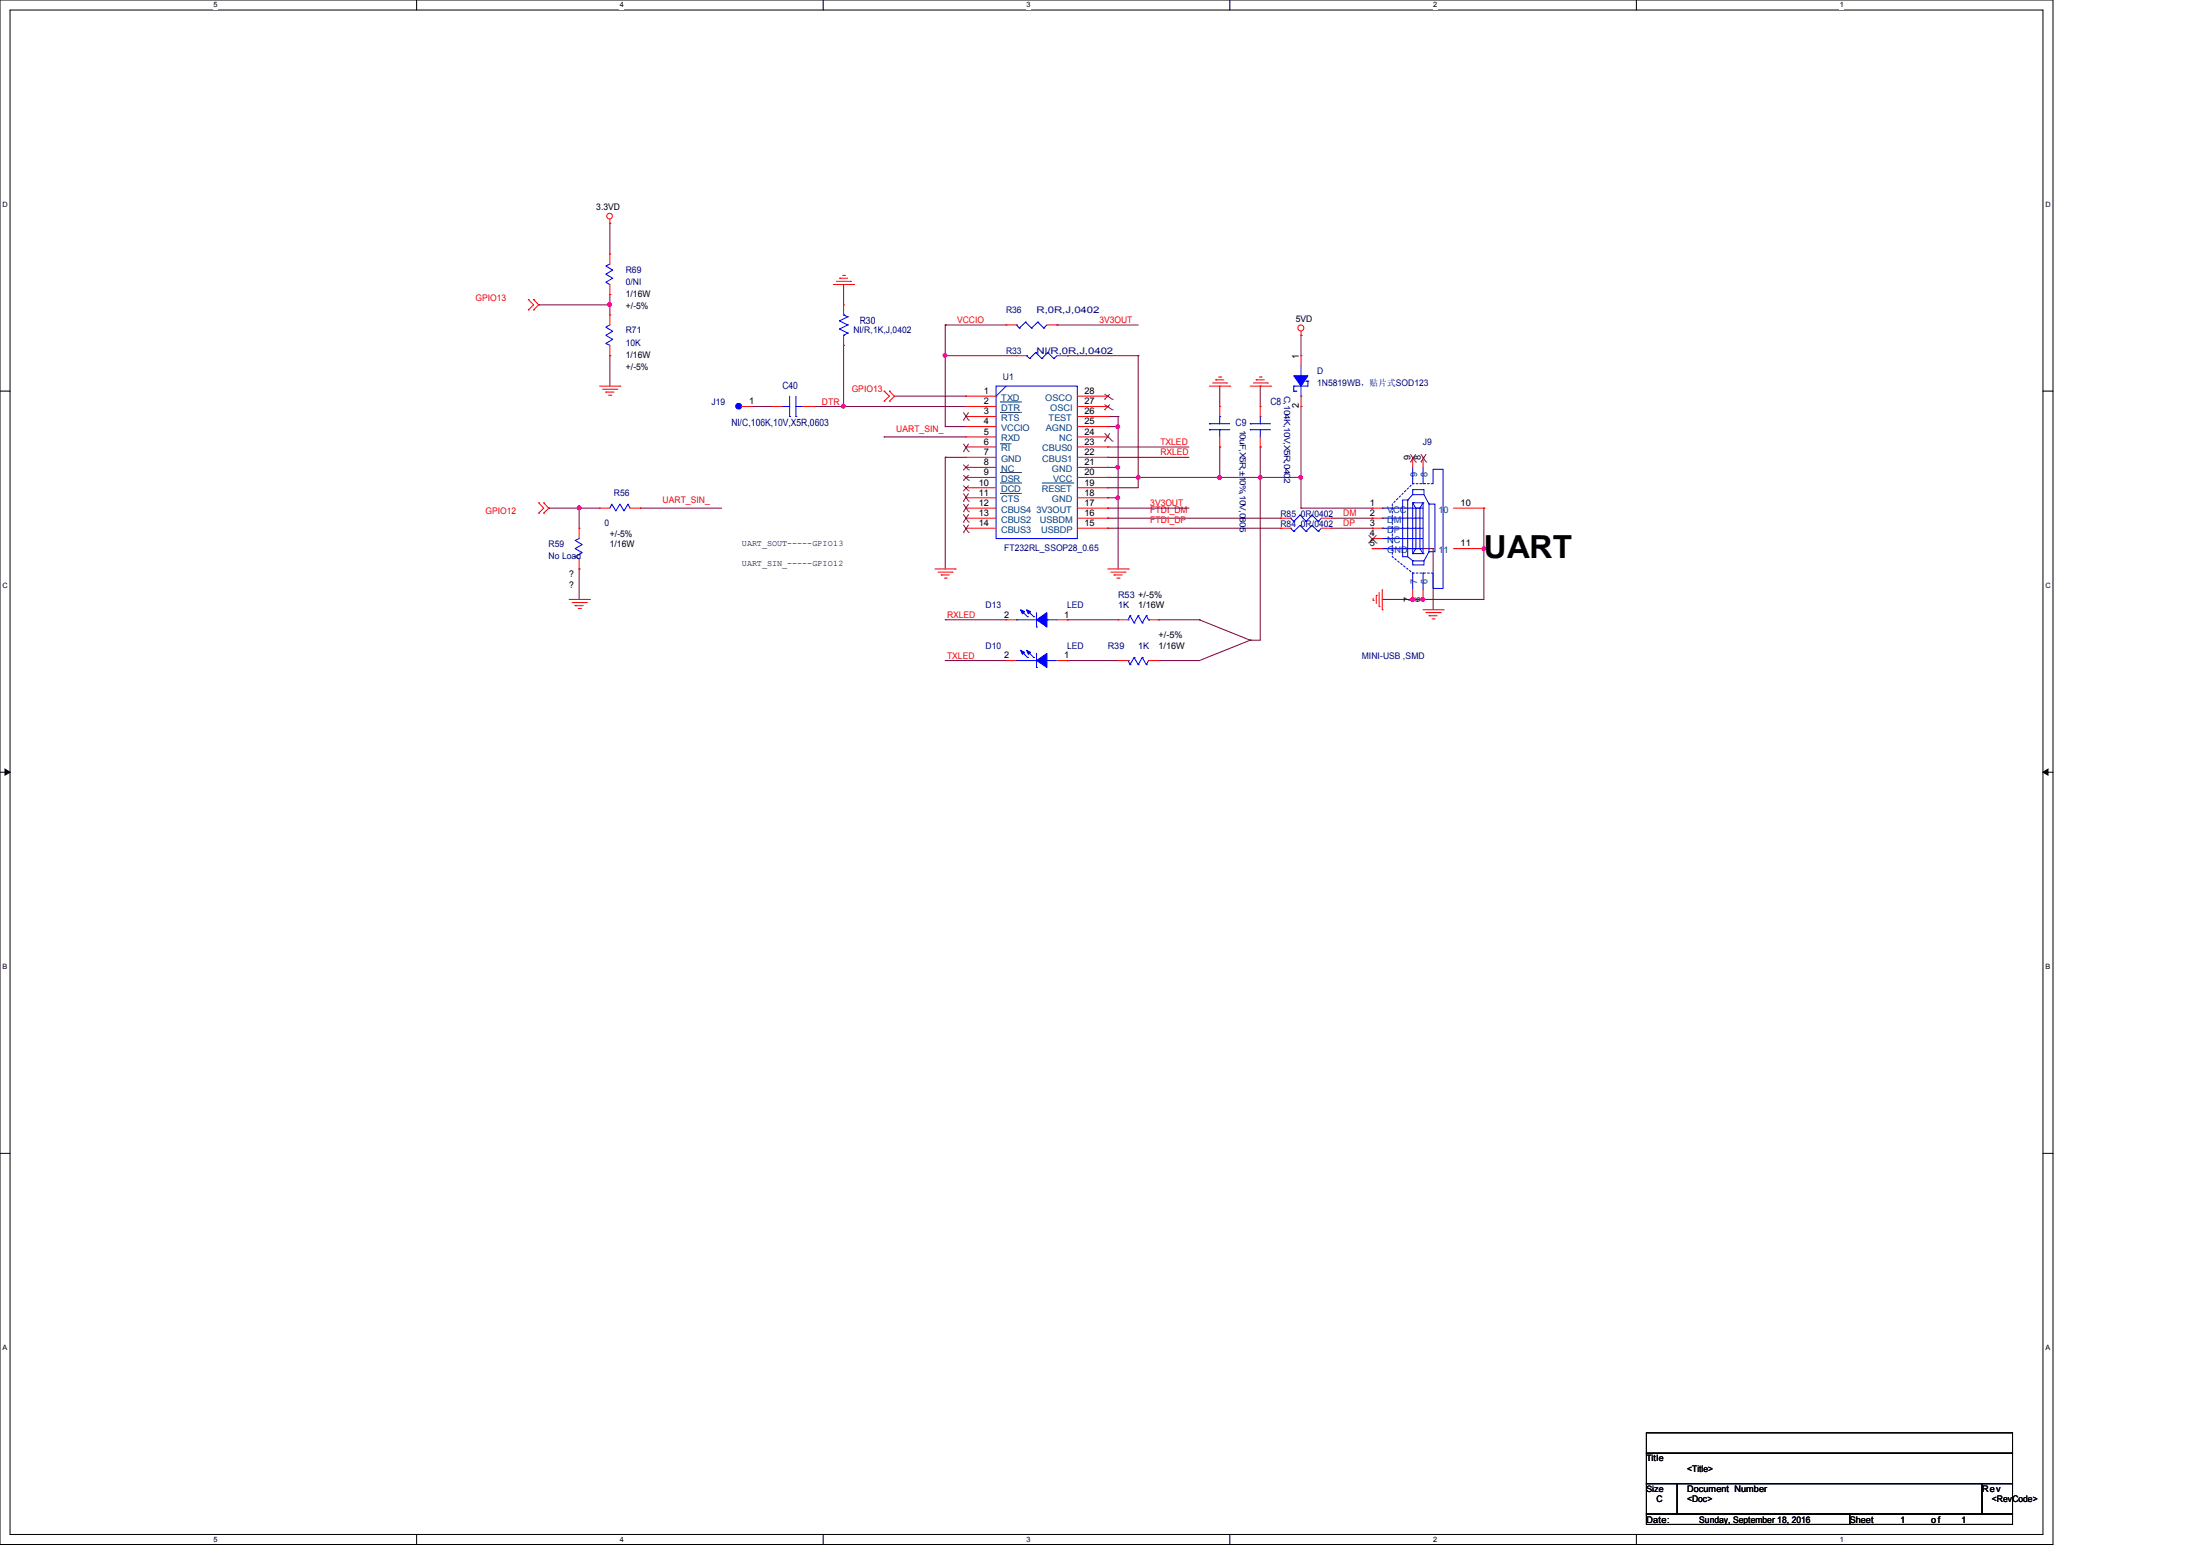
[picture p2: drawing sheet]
<svg xmlns="http://www.w3.org/2000/svg" width="297mm" height="210mm" viewBox="0 0 297 210" stroke-linecap="round" stroke-linejoin="round" font-family="sans-serif">
<path d="M0 0h277v208.4h-277zM1.4 1.4h274.3v205.7h-274.3z" fill="none" stroke="#000" stroke-width=".13"/>
<g fill="#fff">
<path d="M28.8 .1h.5v1.1h-.5z"/>
<path d="M28.8 207.2h.5v1.1h-.5z"/>
</g>
<path d="M56.2 0v1.4M56.2 207.1v1.3" fill="none" stroke="#000" stroke-width=".13"/>
<g fill="#fff">
<path d="M83.7 .1h.5v1.1h-.5z"/>
<path d="M83.7 207.2h.5v1.1h-.5z"/>
</g>
<path d="M111.1 0v1.4M111.1 207.1v1.3" fill="none" stroke="#000" stroke-width=".13"/>
<g fill="#fff">
<path d="M138.5 .1h.6v1.1h-.6z"/>
<path d="M138.5 207.2h.6v1.1h-.6z"/>
</g>
<path d="M165.9 0v1.4M165.9 207.1v1.3" fill="none" stroke="#000" stroke-width=".13"/>
<g fill="#fff">
<path d="M193.4 .1h.5v1.1h-.5z"/>
<path d="M193.4 207.2h.5v1.1h-.5z"/>
</g>
<path d="M220.8 0v1.4M220.8 207.1v1.3" fill="none" stroke="#000" stroke-width=".13"/>
<g fill="#fff">
<path d="M248.2 .1h.6v1.1h-.6z"/>
<path d="M248.2 207.2h.6v1.1h-.6z"/>
<path d="M.3 27.1h.8v1.1h-.8z"/>
<path d="M276 27.1h.7v1.1h-.7z"/>
<path d="M.3 78.5h.8v1.1h-.8z"/>
<path d="M276 78.5h.7v1.1h-.7z"/>
</g>
<path d="M0 52.8h1.4M275.7 52.8h1.3" fill="none" stroke="#000" stroke-width=".13"/>
<g fill="#fff">
<path d="M.3 129.9h.7v1.1h-.7z"/>
<path d="M276 129.9h.6v1.1h-.6z"/>
</g>
<path d="M0 104.2h1.4M275.7 104.2h1.3" fill="none" stroke="#000" stroke-width=".13"/>
<path d="M.7 103.8l.7 .4-.7 .4zM275.7 104.2l.7-.4v.8z" fill="#000" stroke="#000" stroke-width=".13"/>
<g fill="#fff">
<path d="M.3 181.4h.7v1.1h-.7z"/>
<path d="M276 181.4h.6v1.1h-.6z"/>
</g>
<path d="M0 155.7h1.4M275.7 155.7h1.3M222.2 193.4h49.4v2.7h-49.4zM222.2 196.1h49.4v4.1h-49.4zM222.2 200.2h4.1v4.1h-4.1zM222.2 204.3h27.4v1.4h-27.4zM226.3 200.2h41.2v4.1h-41.2zM249.6 204.3h22v1.4h-22zM267.5 200.2h4.1v4.1h-4.1z" fill="none" stroke="#000" stroke-width=".13"/>
<g fill="none" stroke="#800040" stroke-width=".13">
<path d="M82.3 30.1h.1M82.3 39.8h.1M82.3 30.1v4.2M82.3 39.8v2.7M113.8 38.4h.1M113.8 38.4v2.7M72.7 41.1h.1M72.7 41.1h9.6M82.3 41.1h.1M82.3 48h.1M82.3 48v4.1M101.5 54.9h.1"/>
<path d="M101.5 54.9h2.7M109.7 54.9h.1M109.7 54.9h20.6M113.8 54.9h.1M113.8 46.6h.1M113.8 46.6v8.3M119.3 59h.1M119.3 59h11M120.7 53.5h9.6M127.6 48h.1M127.6 57.6h.1M127.6 43.9h.1"/>
<path d="M127.6 57.6h2.7M127.6 43.9v13.7M127.6 48h9.6M127.6 43.9h8.2M130.3 53.5h.1M142.6 43.9h.1M142.6 43.9h11M144 48h.1M144 48h9.6M149.5 57.6h.1M149.5 56.2h.1M149.5 57.6h1.4"/>
<path d="M149.5 56.2h1.4M150.9 57.6h.1M150.9 56.2h.1M150.9 56.2v20.6M153.6 48h.1M153.6 48v17.8h-4.1M164.6 52.1h.1M164.6 52.1v2.8M170.1 52.1h.1M170.1 52.1v2.8M175.6 45.3h.1M175.6 54.9h.1"/>
<path d="M175.6 45.3v2.7M175.6 54.9v13.7M74 68.6h.1M74 68.6h6.9M78.1 68.6h.1M78.1 76.8h.1M78.1 68.6v2.7M78.1 76.8v4.1M86.4 68.6h.1M86.4 68.6h11M127.6 61.7h.1M127.6 61.7h2.7"/>
<path d="M127.6 61.7v15.1M149.5 69.9h.1M149.5 60.3h.1M149.5 61.7h.1M149.5 68.6h.1M149.5 67.2h.1M149.5 63.1h.1M149.5 71.3h.1M149.5 65.8h.1M149.5 64.4h.1M149.5 64.4h26.1M149.5 69.9h23.3"/>
<path d="M149.5 60.3h10.9M149.5 61.7h10.9M149.5 68.6h10.9M149.5 67.2h1.4M149.5 63.1h1.4M149.5 71.3h23.3M150.9 63.1h.1M150.9 67.2h.1M153.6 64.4h.1M164.6 60.3h.1M164.6 64.4h.1M164.6 60.3v4.1"/>
<path d="M170.1 60.3h.1M170.1 64.4h.1M170.1 60.3v26.1h-1.4M175.6 68.6h.1M175.6 64.4h.1M175.6 68.6h9.6M179.7 69.9h5.5M179.7 71.3h5.5M185.2 74h.1M185.2 69.9h.1M185.2 71.3h.1M185.2 74h8.2"/>
<path d="M193.4 74h.1M193.4 74v8.3M200.2 74h.1M200.2 68.6h.1M200.2 68.6v12.3h-13.7M127.6 83.7h.1M127.6 89.2h.1M127.6 83.7h8.2M127.6 89.2h8.2M144 83.7h.1M144 89.2h.1M144 83.7h6.9"/>
<path d="M144 89.2h6.9M156.3 89.2h.1M156.3 83.7h.1M156.3 83.7h5.5M161.8 83.7h.1M161.8 83.7l6.9 2.7M168.7 86.4h.1M168.7 86.4l-6.9 2.8h-5.5M186.5 80.9h.1M190.6 80.9h.1M192 80.9h.1"/>
</g>
<g fill="#f0f" stroke="#f0f" stroke-width=".13">
<circle cx="164.5" cy="64.4" r=".25"/>
<circle cx="150.8" cy="67.2" r=".25"/>
<circle cx="150.8" cy="63.1" r=".24"/>
<circle cx="150.8" cy="57.6" r=".25"/>
<circle cx="192" cy="80.9" r=".25"/>
<circle cx="190.6" cy="80.9" r=".25"/>
<circle cx="127.5" cy="48" r=".25"/>
<circle cx="153.6" cy="64.4" r=".25"/>
<circle cx="78.1" cy="68.5" r=".25"/>
<circle cx="113.8" cy="54.8" r=".25"/>
<circle cx="200.2" cy="74" r=".24"/>
<circle cx="175.5" cy="64.4" r=".25"/>
<circle cx="170.1" cy="64.4" r=".25"/>
<circle cx="82.3" cy="41.1" r=".25"/>
</g>
<g fill="none" stroke="#f00" stroke-width=".13">
<path d="M82.3 30.1h.1M82.3 39.8h.1M82.3 34.3h.1M82.3 29.6v.5M82.3 34.3v1.3M82.3 38.4v1.4M112.4 38.4h2.8M112.9 38h1.9M113.3 37.5h.1M113.3 37.5h1.1M113.7 37.2h.3M114 37.2h.1"/>
<path d="M114.8 38h.1M115.2 38.4h.1M71.3 40.4h.1M71.3 41.8h.1M71.3 40.4l.7 .7-.7 .7M72 41.8h.1M72 40.4h.1M72 40.4l.7 .7-.7 .7M80.9 52.1h2.8M81.3 52.5h1.9M81.7 52.9h.1M81.7 52.9h1.1"/>
<path d="M82.1 53.3h.3M82.3 48h.1M82.3 42.5h.1M82.3 42.5v1.4M82.3 46.6v1.4M82.4 53.3h.1M83.2 52.5h.1M83.7 52.1h.1M100.1 54.9h1.4M101.5 54.9h.1M104.2 54.9h.1M104.2 54.9h1.4"/>
<path d="M108.3 54.9h1.4M109.7 54.9h.1M113.8 41.1h.1M113.8 46.6h.1M113.8 41.1v1.4M113.8 45.3v1.3M119.3 52.8h.1M119.3 54.1h.1M119.3 52.8l.7 .7-.7 .6M120 54.1h.1M120 52.8h.1M120 52.8l.7 .7-.7 .6"/>
<path d="M130.3 53.5h.1M130.3 54.9h.1M130.3 56.2h.1M130.3 57.6h.1M130.3 59h.1M130.3 54.9h4.1M130.3 53.5h4.1M130.3 56.2h4.1M130.3 57.6h4.1M130.3 59h4.1M135.8 43.9h.1M135.8 43.9h1.4"/>
<path d="M137.2 48h.1M137.2 48h1.3M141.3 43.9h1.3M142.6 43.9h.1M142.6 48h1.4M144 48h.1M145.4 54.9h4.1M145.4 53.5h4.1M145.4 56.2h4.1M145.4 57.6h4.1M145.4 59h4.1M149.5 53.5h.1"/>
<path d="M149.5 54.9h.1M149.5 56.2h.1M149.5 57.6h.1M149.5 59h.1M163.2 52.1h2.7M163.6 51.7h1.9M164 51.3h.1M164 51.3h1.1M164.4 50.9h.3M164.6 54.9h.1M164.6 54.9v1.3M164.6 59v1.3"/>
<path d="M164.7 50.9h.1M165.5 51.7h.1M165.9 52.1h.1M168.7 52.1h2.7M169.1 51.7h1.9M169.5 51.3h.1M169.5 51.3h1.1M169.9 50.9h.3M170.1 54.9h.1M170.1 54.9v1.3M170.1 59v1.3M170.2 50.9h.1"/>
<path d="M171 51.7h.1M171.4 52.1h.1M175.6 45.3h.1M175.6 48h.1M175.6 54.9h.1M175.6 44.7v.6M175.6 48v1.4M175.6 53.5v1.4M72.7 67.9h.1M72.7 69.3h.1M72.7 67.9l.7 .7-.7 .7M73.4 69.3h.1"/>
<path d="M73.4 67.9h.1M73.4 67.9l.6 .7-.6 .7M78.1 76.8h.1M78.1 71.3h.1M78.1 71.3v1.4M78.1 75.4v1.4M80.9 68.6h.1M80.9 68.6h1.4M85 68.6h1.4M86.4 68.6h.1M126.2 76.8h2.7M126.6 77.2h1.9"/>
<path d="M127 77.6h.1M127 77.6h1.1M127.4 78h.3M127.7 78h.1M128.5 77.2h.1M128.9 76.8h.1M130.3 60.3h.1M130.3 61.7h.1M130.3 63.1h.1M130.3 64.4h.1M130.3 65.8h.1M130.3 67.2h.1"/>
<path d="M130.3 68.6h.1M130.3 69.9h.1M130.3 71.3h.1M130.3 68.6h4.1M130.3 71.3h4.1M130.3 69.9h4.1M130.3 60.3h4.1M130.3 61.7h4.1M130.3 63.1h4.1M130.3 64.4h4.1M130.3 65.8h4.1M130.3 67.2h4.1"/>
<path d="M145.4 68.6h4.1M145.4 71.3h4.1M145.4 69.9h4.1M145.4 60.3h4.1M145.4 61.7h4.1M145.4 63.1h4.1M145.4 64.4h4.1M145.4 65.8h4.1M145.4 67.2h4.1M149.5 60.3h.1M149.5 61.7h.1M149.5 63.1h.1"/>
<path d="M149.5 64.4h.1M149.5 65.8h.1M149.5 67.2h.1M149.5 68.6h.1M149.5 69.9h.1M149.5 71.3h.1M149.5 76.8h2.7M149.9 77.2h1.9M150.3 77.6h.1M150.3 77.6h1.1M150.7 78h.3M151 78h.1"/>
<path d="M151.8 77.2h.1M152.2 76.8h.1M164.6 60.3h.1M170.1 60.3h.1M172.8 71.3h.1M172.8 69.9h.1M172.8 71.3h1.4M172.8 69.9h1.4M178.3 71.3h1.4M178.3 69.9h1.4M179.7 71.3h.1M179.7 69.9h.1"/>
<path d="M185.2 68.6h.1M185.2 69.9h.1M185.2 71.3h.1M185.2 72.7h.1M185.2 74h.1M185.2 68.6h1.3M185.2 71.3h1.3M185.2 69.9h1.3M185.2 72.7h1.3M185.2 74h1.3M186.1 80v1.9M186.5 79.5v2.8"/>
<path d="M190.6 61.7h.1M190.6 61.7v1.4M190.6 79.5v1.4M192 61.7h.1M192 61.7v1.4M192 79.5v1.4M196.1 68.6h4.1M196.1 74h4.1M200.2 68.6h.1M200.2 74h.1M76.8 80.9h2.7M77.2 81.3h1.9"/>
<path d="M77.6 81.7h.1M77.6 81.7h1.1M78 82.1h.3M78.3 82.1h.1M79.1 81.3h.1M79.5 80.9h.1M135.8 89.2h.1M135.8 83.7h.1M135.8 89.2h1.4M135.8 83.7h1.4M142.6 89.2h1.4M142.6 83.7h1.4"/>
<path d="M144 89.2h.1M144 83.7h.1M150.9 83.7h.1M150.9 89.2h.1M150.9 89.2h1.3M150.9 83.7h1.3M155 89.2h1.3M155 83.7h1.3M156.3 83.7h.1M156.3 89.2h.1M185.3 81h.1M185.3 80.8v.2"/>
<path d="M185.7 80.3h.1M185.7 80.3v1.1M186.1 81.9h.1M186.5 82.3h.1M190.6 80.9h.1M192 80.9h.1M192 82.3h2.7M192.4 82.7h2M192.8 83.1h.1M192.8 83.1h1.1M193.3 83.5h.2M193.5 83.5h.1"/>
<path d="M194.4 82.7h.1M194.7 82.3h.1"/>
<circle cx="82.3" cy="29.2" r=".38"/>
<circle cx="175.5" cy="44.3" r=".4"/>
</g>
<g fill="none" stroke="#00f" stroke-width=".13">
<path d="M82.3 35.6l-.6 .3 1 .5-1 .6 1 .5-1 .6 .6 .3M82.3 43.9l-.6 .3 1 .5-1 .6 1 .5-1 .6 .6 .2M105.6 54.9h.1M105.6 54.9h1M106.6 56.2h.1M106.6 53.5v2.7M107.4 54.9h.1M107.4 56.2h.1M107.4 54.9h.9M107.4 53.5v2.7M113.3 44.4h.1M113.3 43.3h.1"/>
<path d="M113.3 43.3l1.1 .6M113.3 44.4l1.1 .6M113.8 45.3h.1M113.8 42.5h.1M113.8 42.5l.6 .3M114.4 42.8h.1M114.4 43.9h.1M114.4 45h.1M114.4 43.9l-1.1 .5M114.4 42.8l-1.1 .5M114.4 45l-.6 .3M134.4 52.1h11v20.6h-11z"/>
<path d="M134.4 53.5h.1M135.8 52.1l-1.4 1.4M137.2 43.9h.1M137.2 43.9l.3 .4M137.5 44.3h.1M138.4 43.5h.1M138.4 43.5l.8 .8M138.4 43.5l-.9 .8M138.5 48h.1M138.5 48l.4 .4M138.9 48.4h.1M139.2 44.3h.1"/>
<path d="M139.7 47.6h.1M139.7 47.6l.9 .8M139.7 47.6l-.8 .8M140 43.5h.1M140 43.5l.8 .8M140 43.5l-.8 .8M140.6 48.4h.1M140.8 44.3h.1M141.3 43.9l-.5 .4M141.4 47.6h.1M141.4 47.6l.8 .8M141.4 47.6l-.8 .8"/>
<path d="M142.2 48.4h.1M142.6 48l-.4 .4M163.2 57.2h.1M163.2 58h.1M163.2 57.2h2.7M163.2 58h2.7M164.6 56.2h.1M164.6 58h.1M164.6 56.2v1M164.6 58v1M168.7 57.2h.1M168.7 58h.1"/>
<path d="M168.7 57.2h2.7M168.7 58h2.7M170.1 56.2h.1M170.1 58h.1M170.1 56.2v1M170.1 58v1M174.6 52.1h.1M174.6 52.8h.1M174.6 52.1v.7M174.6 52.8h.3M174.9 52.8h.1M175.6 50.7h.1"/>
<path d="M175.6 53.5h.1M175.6 49.4v1.3M175.6 52.1v1.4M176.2 51.4h.1M176.2 51.4h.3M176.5 51.4h.1M176.5 51.4v.7h-1.9M78.1 72.7l-.5 .2 1 .6-1 .5 1 .6-1 .5 .5 .3M82.3 68.6l.2-.6 .6 1 .6-1 .5 1 .6-1 .2 .6M174.2 71.3h.1M174.2 69.9h.1M174.2 71.3l.4 .4"/>
<path d="M174.2 69.9l.4 .5M174.6 71.7h.1M174.6 70.4h.1M175.4 70.9h.1M175.4 69.5h.1M175.4 70.9l.8 .8M175.4 70.9l-.8 .8M175.4 69.5l.8 .9M175.4 69.5l-.8 .9M176.2 71.7h.1M176.2 70.4h.1M177 70.9h.1"/>
<path d="M177 69.5h.1M177 70.9l.9 .8M177 70.9l-.8 .8M177 69.5l.9 .9M177 69.5l-.8 .9M177.9 71.7h.1M177.9 70.4h.1M178.3 71.3l-.4 .4M178.3 69.9l-.4 .5M186.5 68.6h.1M186.5 69.9h.1M186.5 71.3h.1"/>
<path d="M186.5 72.7h.1M186.5 74h.1M186.5 68.6h5.5M186.5 69.9h5.5M186.5 71.3h5.5M186.5 72.7h5.5M186.5 74h5.5M189.3 67.5h.6v7.6h-.6zM189.9 67.5h.1M189.9 75.1l.7 .6M190.6 67.9h1.4v6.8h-1.4zM190.6 75.7h1.6v.5h-1.6z"/>
<path d="M190.6 66.1h1.6v.7h-1.6zM190.6 67.9h.1M190.6 74.7h.1M190.6 75.7h.1M190.6 65.3h.1M190.6 77.3h.1M190.6 67.9l.5 .7M190.6 66.8l-.7 .7M190.6 63.1v2.2M190.6 77.3v2.2M191.1 68.6h.5v5.4h-.5zM191.1 74l-.5 .7"/>
<path d="M191.6 74l.4 .7M192 67.9h.1M192 74.7h.1M192 65.3h.1M192 77.3h.1M192 67.9l-.4 .7M192 63.1v2.2M192 77.3v2.2M192.2 66.8l.6 1.2M192.8 68h.8v6.5h-.8zM192.8 68h.1M192.8 74.5h.1"/>
<path d="M192.8 74.5l-.6 1.2M193.4 65.3v-2h1.3v16.1h-1.3v-2.1M137.2 89.2h.1M137.2 83.7h.1M137.2 89.2h2.7M137.2 83.7h2.7M137.8 87.9l.8 .8M137.8 82.4l.8 .8M138.6 88.7h.1M138.6 83.2h.1M138.6 87.9l.9 .8M138.6 82.4l.9 .8"/>
<path d="M139.5 88.7h.1M139.5 83.2h.1M139.9 90.1h.1M139.9 84.6h.1M139.9 82.7v1.9M139.9 88.2v1.9M141.3 89.2h.1M141.3 83.7h.1M141.3 89.2h1.3M141.3 83.7h1.3M152.2 83.7h.1M152.2 89.2h.1"/>
<path d="M152.2 89.2l.3 .5M152.5 83.1h.1M152.5 89.7h.1M152.5 83.1l.5 1M152.5 83.1l-.3 .6M153 84.1h.1M153 88.7h.1M153 88.7l-.5 1M153 88.7l.6 1M153.6 83.1h.1M153.6 89.7h.1M153.6 83.1l.5 1"/>
<path d="M153.6 83.1l-.6 1M154.1 84.1h.1M154.1 88.7h.1M154.1 88.7l-.5 1M154.1 88.7l.6 1M154.7 83.1h.1M154.7 89.7h.1M154.7 83.1l.3 .6M154.7 83.1l-.6 1M155 83.7h.1M155 89.2h.1M155 89.2l-.3 .5"/>
</g>
<g fill="#00f" stroke="#00f" stroke-width=".13">
<path d="M139.9 89.2l1.4-1v1.9z" fill-rule="evenodd"/>
<path d="M137.7 87.8l.6 .3-.3 .2z" fill-rule="evenodd"/>
<path d="M138.5 87.8l.6 .3-.3 .2z" fill-rule="evenodd"/>
<path d="M139.9 83.7l1.4-1v1.9z" fill-rule="evenodd"/>
<path d="M137.7 82.3l.6 .2-.3 .3z" fill-rule="evenodd"/>
<path d="M138.5 82.3l.6 .2-.3 .3z" fill-rule="evenodd"/>
<path d="M174.6 50.7h1.9l-.9 1.4z" fill-rule="evenodd"/>
<circle cx="99.7" cy="54.8" r=".39"/>
</g>
<path d="M193.4 65.3h-2.8l-2.7 2.7v6.3M193.4 77.3h-2.8l-2.7-2.2v-.8" fill="none" stroke="#00f" stroke-width=".13" stroke-dasharray=".3 .3"/>
<g fill="none" stroke="#804000" stroke-width=".13">
<path d="M130 56.7h.1M130 55.7l.7 1M130 59.9l.7 1.1M130.7 56.7h.1M130.7 55.7l-.7 1M130.7 59.9l-.7 1.1M149 53.9h.1M149 55.3h.1M149 59.5h.1M149 53.2l1.1 .7M149 54.6l1.1 .7M149 58.5l1.1 1"/>
<path d="M149.8 53.2l-.8 .7M149.8 54.6l-.8 .7M149.8 58.5l-.8 1M150.1 53.9h.1M150.1 55.3h.1M150.1 59.5h.1M130 61h.1M130 63.4h.1M130 64.8h.1M130 66.2h.1M130 67.7h.1M130 69.1h.1"/>
<path d="M130 70.5h.1M130 71.9h.1M130 62.7l.7 .7M130 64.1l.7 .7M130 65.5l.7 .7M130 66.6l.7 1.1M130 68l.7 1.1M130 69.4l.7 1.1M130 70.8l.7 1.1M130.7 61h.1M130.7 63.4h.1M130.7 64.8h.1"/>
<path d="M130.7 66.2h.1M130.7 67.7h.1M130.7 69.1h.1M130.7 70.5h.1M130.7 71.9h.1M130.7 62.7l-.7 .7M130.7 64.1l-.7 .7M130.7 65.5l-.7 .7M130.7 66.6l-.7 1.1M130.7 68l-.7 1.1M130.7 69.4l-.7 1.1M130.7 70.8l-.7 1.1"/>
<path d="M184.7 73.3h.1M184.7 72.2l1 1.1M185.7 73.3h.1M185.7 72.2l-1 1.1M190.3 62.4h.1M190.3 61.3l.7 1.1M191 62.4h.1M191 61.3l-.7 1.1M191.7 62.4h.1M191.7 61.3l.7 1.1M192.4 62.4h.1M192.4 61.3l-.7 1.1"/>
</g>
<g fill="none" stroke="#004080" stroke-width=".13">
<path d="M134.9 54.2h2.9M134.9 55.7h2.9M134.9 59.9h1.4M136.3 59.9h.1M137.8 54.2h.1M137.8 55.7h.1M134.9 63.8h2.9M134.9 65.2h2.9M134.9 66.6h2.9M137.8 63.8h.1M137.8 65.2h.1M137.8 66.6h.1"/>
<path d="M140.6 65.2h4.2M144.8 65.2h.1"/>
</g>
<text font-size="4.3" x="200.2" y="75.3">UART</text>
<g font-size="1.4" fill="#000080">
<text x="116" y="43.7">R30</text>
<text x="105.6" y="52.5">C40</text>
<text x="98.7" y="57.4">Nl/C,106K,10V,X5R,0603</text>
<text x="166.7" y="57.4">C9</text>
<text x="171.4" y="54.7">C8</text>
</g>
<g font-size="1.2">
<text x="80.5" y="28.3">3.3VD</text>
<text x="84.4" y="40.1">1/16W</text>
<text x="84.4" y="41.7">+/-5%</text>
<text x="174.9" y="43.4">5VD</text>
<text x="84.4" y="48.3">1/16W</text>
<text x="84.4" y="50">+/-5%</text>
<text x="132.8" y="53.2">1</text>
<text x="146.3" y="53.2">28</text>
<text x="175.3" y="48.4" transform="rotate(-90 175.3 48.4)">1</text>
<text x="101.1" y="54.6">1</text>
<text x="132.8" y="54.6">2</text>
<text x="132.8" y="55.9">3</text>
<text x="132.8" y="57.3">4</text>
<text x="132.8" y="58.7">5</text>
<text x="146.3" y="54.6">27</text>
<text x="146.3" y="55.9">26</text>
<text x="146.3" y="57.3">25</text>
<text x="146.3" y="58.7">24</text>
<text x="175.3" y="55.1" transform="rotate(-90 175.3 55.1)">2</text>
<text x="132.1" y="65.5">10</text>
<text x="132.8" y="60">6</text>
<text x="132.8" y="61.4">7</text>
<text x="132.8" y="62.8">8</text>
<text x="132.8" y="64.1">9</text>
<text x="146.3" y="60">23</text>
<text x="146.3" y="61.4">22</text>
<text x="146.3" y="62.8">21</text>
<text x="146.3" y="64.1">20</text>
<text x="146.3" y="65.5">19</text>
<text x="190.3" y="62.1" transform="rotate(-90 190.3 62.1)">9</text>
<text x="191.7" y="62.1" transform="rotate(-90 191.7 62.1)">8</text>
<text x="132.1" y="66.9">11</text>
<text x="132.1" y="68.3">12</text>
<text x="132.1" y="69.6">13</text>
<text x="132.1" y="71">14</text>
<text x="146.3" y="66.9">18</text>
<text x="146.3" y="68.3">17</text>
<text x="146.3" y="69.6">16</text>
<text x="146.3" y="71">15</text>
<text x="184.9" y="68.3">1</text>
<text x="184.9" y="69.6">2</text>
<text x="184.9" y="71">3</text>
<text x="197.1" y="68.3">10</text>
<text x="76.8" y="77.9">?</text>
<text x="82.3" y="73.8">1/16W</text>
<text x="82.3" y="72.4">+/-5%</text>
<text x="184.9" y="72.4">4</text>
<text x="184.9" y="73.7">5</text>
<text x="197.1" y="73.7">11</text>
<text x="76.8" y="79.3">?</text>
<text x="135.5" y="83.4">2</text>
<text x="143.6" y="83.4">1</text>
<text x="153.6" y="82">1/16W</text>
<text x="190.3" y="81.2" transform="rotate(-90 190.3 81.2)">7</text>
<text x="191.7" y="81.2" transform="rotate(-90 191.7 81.2)">6</text>
<text x="135.5" y="88.9">2</text>
<text x="143.6" y="88.9">1</text>
<text x="156.3" y="86.1">+/-5%</text>
<text x="156.3" y="87.5">1/16W</text>
<text x="222.2" y="197.2">Title</text>
<text x="222.2" y="201.3">Size</text>
<text x="223.5" y="202.7">C</text>
<text x="227.6" y="202.7">&lt;Doc&gt;</text>
<text x="227.6" y="198.6">&lt;Title&gt;</text>
<text x="227.7" y="201.4">Document Number</text>
<text x="267.5" y="201.4">Rev</text>
<text x="268.8" y="202.7">&lt;RevCode&gt;</text>
<text x="222.2" y="205.5">Date:</text>
<text x="229.3" y="205.5">Sunday, September 18, 2016</text>
<text x="249.6" y="205.5">Sheet</text>
<text x="256.4" y="205.5">1</text>
<text x="260.6" y="205.5">of</text>
<text x="264.7" y="205.5">1</text>
</g>
<g font-size="1.2" fill="#f00">
<text x="64.2" y="40.6">GPIO13</text>
<text x="129.1" y="43.6">VCCIO</text>
<text x="148.4" y="43.6">3V3OUT</text>
<text x="114.9" y="53">GPIO13</text>
<text x="110.9" y="54.6">DTR</text>
<text x="120.9" y="58.3">UART_SIN_</text>
<text x="156.6" y="60.1">TXLED</text>
<text x="156.6" y="61.5">RXLED</text>
<text x="65.5" y="69.4">GPIO12</text>
<text x="89.4" y="67.9">UART_SIN_</text>
<text x="155.2" y="69.3">FTDI_DM</text>
<text x="155.2" y="68.3">3V3OUT</text>
<text x="155.2" y="70.6">FTDI_DP</text>
<text x="181.3" y="69.7">DM</text>
<text x="181.3" y="71">DP</text>
<text x="127.8" y="83.4">RXLED</text>
<text x="127.8" y="88.9">TXLED</text>
</g>
<g font-size="1.2" fill="#000080">
<text x="84.4" y="36.8">R69</text>
<text x="84.4" y="38.4">0/NI</text>
<text x="84.4" y="45">R71</text>
<text x="84.4" y="46.7">10K</text>
<text x="115.2" y="45">Nl/R,1K,J,0402</text>
<text x="135.8" y="47.8">R33</text>
<text x="135.8" y="42.3">R36</text>
<text x="139.9" y="47.8">Nl/R,0R,J,0402</text>
<text x="139.9" y="42.3">R,0R,J,0402</text>
<text x="135.3" y="51.3">U1</text>
<text x="173.3" y="53.5" transform="rotate(90 173.3 53.5)">C,104K,10V,X5R,0402</text>
<text x="177.7" y="50.5">D</text>
<text x="177.7" y="52.2">1N5819WB，贴片式SOD123</text>
<text x="96" y="54.6">J19</text>
<text x="167.3" y="58" transform="rotate(90 167.3 58)">10uF,X5R,±10%,10V,0805</text>
<text x="192" y="60.1">J9</text>
<text x="81.6" y="71">0</text>
<text x="82.8" y="67">R56</text>
<text x="172.8" y="71.1">R84</text>
<text x="172.8" y="69.7">R85</text>
<text x="175.5" y="71.1">0R/0402</text>
<text x="175.5" y="69.7">0R/0402</text>
<text x="74" y="73.8">R59</text>
<text x="74" y="75.5">No Load</text>
<text x="135.5" y="74.4">FT232RL_SSOP28_0.65</text>
<text x="133" y="82">D13</text>
<text x="144" y="82">LED</text>
<text x="150.9" y="80.7">R53 +/-5%</text>
<text x="150.9" y="82">1K</text>
<text x="133" y="87.5">D10</text>
<text x="144" y="87.5">LED</text>
<text x="149.5" y="87.5">R39</text>
<text x="153.6" y="87.5">1K</text>
<text x="183.8" y="88.9">MINI-USB ,SMD</text>
</g>
<g font-size="1.2" fill="#004080">
<text x="135.1" y="54.1">TXD</text>
<text x="135.1" y="55.5">DTR</text>
<text x="135.1" y="56.8">RTS</text>
<text x="135.1" y="58.2">VCCIO</text>
<text x="135.1" y="59.6">RXD</text>
<text x="141" y="54.1">OSCO</text>
<text x="141.1" y="58.2">AGND</text>
<text x="141.5" y="56.8">TEST</text>
<text x="141.7" y="55.5">OSCI</text>
<text x="142.9" y="59.6">NC</text>
<text x="135.1" y="60.9">RI</text>
<text x="135.1" y="62.3">GND</text>
<text x="135.1" y="63.7">NC</text>
<text x="135.1" y="65">DSR</text>
<text x="140.6" y="60.9">CBUS0</text>
<text x="140.6" y="62.3">CBUS1</text>
<text x="141.9" y="63.7">GND</text>
<text x="142.1" y="65">VCC</text>
<text x="191.2" y="64.4" transform="rotate(-90 191.2 64.4)">9</text>
<text x="192.6" y="64.4" transform="rotate(-90 192.6 64.4)">8</text>
<text x="135.1" y="66.4">DCD</text>
<text x="135.1" y="67.8">CTS</text>
<text x="135.1" y="69.2">CBUS4</text>
<text x="135.1" y="70.5">CBUS2</text>
<text x="135.1" y="71.9">CBUS3</text>
<text x="139.9" y="69.2">3V3OUT</text>
<text x="140.3" y="70.5">USBDM</text>
<text x="140.5" y="71.9">USBDP</text>
<text x="140.6" y="66.4">RESET</text>
<text x="141.9" y="67.8">GND</text>
<text x="187.2" y="69.2">VCC</text>
<text x="187.2" y="70.5">DM</text>
<text x="187.2" y="71.9">DP</text>
<text x="194.1" y="69.2">10</text>
<text x="187.2" y="73.3">NC</text>
<text x="187.2" y="74.6">GND</text>
<text x="194.1" y="74.6">11</text>
<text x="191.2" y="78.9" transform="rotate(-90 191.2 78.9)">7</text>
<text x="192.6" y="78.9" transform="rotate(-90 192.6 78.9)">6</text>
</g>
<g font-size="1.1">
<text x="100.1" y="73.7">UART_SOUT-----GPIO13</text>
<text x="100.1" y="76.4">UART_SIN_-----GPIO12</text>
</g>
<g font-size="1">
<text x="28.8" y="1">5</text>
<text x="83.7" y="1">4</text>
<text x="138.5" y="1">3</text>
<text x="193.4" y="1">2</text>
<text x="248.3" y="1">1</text>
<text x=".3" y="27.9">D</text>
<text x="276" y="27.9">D</text>
<text x=".3" y="79.4">C</text>
<text x="276" y="79.4">C</text>
<text x=".3" y="130.8">B</text>
<text x="276" y="130.8">B</text>
<text x=".3" y="182.2">A</text>
<text x="276" y="182.2">A</text>
<text x="28.8" y="208.1">5</text>
<text x="83.7" y="208.1">4</text>
<text x="138.5" y="208.1">3</text>
<text x="193.4" y="208.1">2</text>
<text x="248.3" y="208.1">1</text>
</g>
</svg>
